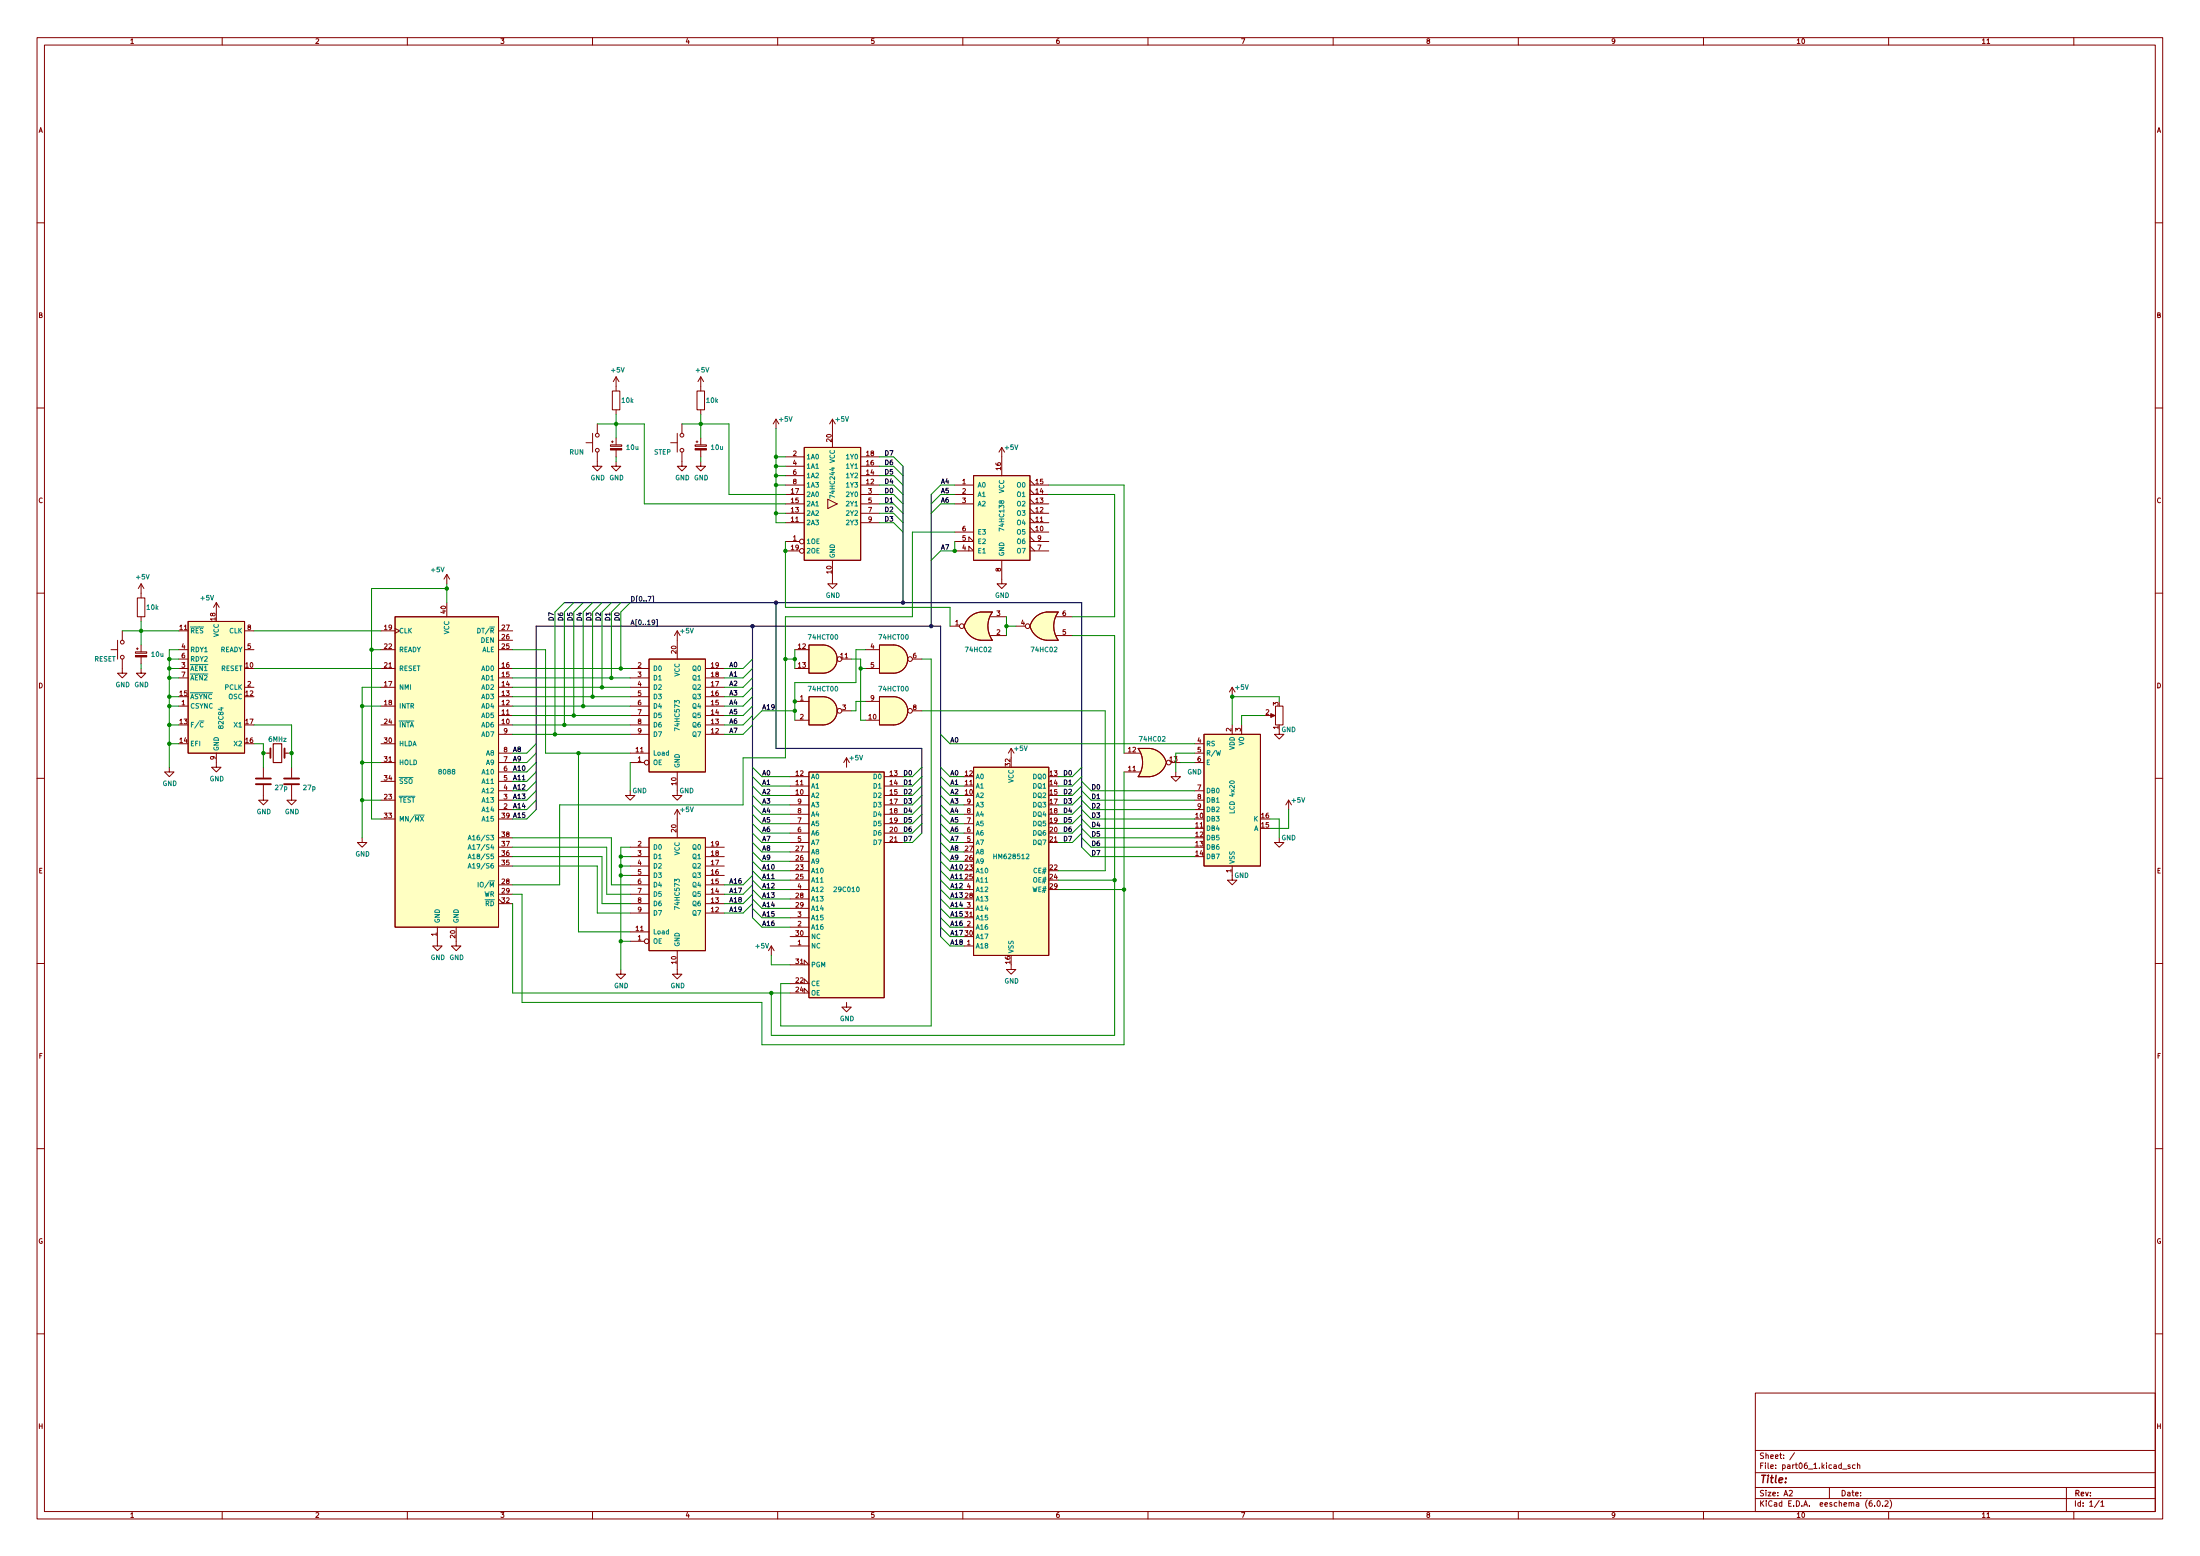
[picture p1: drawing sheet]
<svg xmlns="http://www.w3.org/2000/svg" width="594mm" height="420mm" viewBox="0 0 594 420" stroke-linecap="round" stroke-linejoin="round" font-family="sans-serif">
<g fill="none" stroke="#840000" stroke-width=".27">
<path d="M10 10.2h574v400h-574zM12 12.2h570v396h-570zM60 10.2v2M110 10.2v2M160 10.2v2M210 10.2v2M260 10.2v2M310 10.2v2M360 10.2v2M410 10.2v2M460 10.2v2M510 10.2v2"/>
<path d="M536.6 11.8h.7M560 10.2v2M10 60.2h2M582 60.2h2M10 110.2h2M158.2 119.5h1.8M160 117v5.1M161.3 114.5v2.5M165.1 119.3h.5M165.4 105.6h2v5.1h-2zM165.4 119v.5M166.4 101.8v3.8"/>
<path d="M166.4 110.7v1.2M166.4 118.3v1.8M166.4 101.8l-.8 1.2M166.4 101.8l.7 1.2M181.1 119.5h1.8M182.9 117v5.1M184.1 114.5v2.5M188 119.3h.5M188.2 105.6h2v5.1h-2zM188.2 119v.5M189.2 101.8v3.8M189.2 110.7v1.2"/>
<path d="M189.2 118.3v1.8M189.2 101.8l-.7 1.2M189.2 101.8l.8 1.2M209.5 113.2l-.7 1.3M209.5 113.2v2.5M209.5 113.2l.8 1.3M224.8 113.2v7.6M224.8 113.2l-.8 1.3M224.8 113.2l.8 1.3M582 110.2h2M161.3 122.1v3.8h1.3l-1.3 1.3-1.3-1.3h1.3M164.8 120.1h3.1v.4h-3.1z"/>
<path d="M166.4 124.6v1.3h1.2l-1.2 1.3-1.3-1.3h1.3M166.4 121.5v1.9M184.1 122.1v3.8h1.3l-1.3 1.3-1.2-1.3h1.2M187.7 120.1h3.1v.4h-3.1zM189.2 124.6v1.3h1.3l-1.3 1.3-1.2-1.3h1.2M189.2 121.5v1.9M212.1 131h5.1M212.1 138.6h5.1M212.1 128.4h5.1M212.1 136.1h5.1M212.1 125.9h5.1M212.1 133.5h5.1"/>
<path d="M212.1 123.4h5.1M217.2 120.8h15.2v30.5h-15.2zM223.5 134.8l2.6 1.3-2.6 1.2zM232.4 131h5.1M232.4 138.6h5.1M232.4 128.4h5.1M232.4 136.1h5.1M232.4 125.9h5.1M232.4 133.5h5.1M232.4 123.4h5.1M257.8 131h5.1M257.8 136.1h5.1"/>
<path d="M257.8 133.5h5.1M262.9 128.4h15.2v22.9h-15.2zM270.5 120.8l-.8 1.3M270.5 120.8v7.6M270.5 120.8l.8 1.3M278.1 131h5.1M278.1 138.6h5.1M278.1 136.1h5.1M278.1 133.5h5.1M278.1 139.9l1.3 1.2M278.1 137.3l1.3 1.3M278.1 134.8l1.3 1.3"/>
<path d="M278.1 132.2l1.3 1.3M278.1 129.7l1.3 1.3M38.1 157.6l-.8 1.3M38.1 157.6v3.9M38.1 157.6l.8 1.3M120.6 155.1v2.5M120.6 155.1l-.7 1.3M120.6 155.1l.8 1.3M212.1 146.2h3.8M212.1 141.1h5.1M212.1 148.8h3.8M224.8 151.3v6.3h1.3l-1.3 1.3-1.3-1.3h1.3"/>
<path d="M232.4 141.1h5.1M257.8 148.8h5.1l-1.3-1.3v1.3M257.8 146.2h5.1l-1.3-1.3v1.3M257.8 143.7h5.1M270.5 151.3v6.3h1.3l-1.3 1.3-1.3-1.3h1.3M278.1 146.2h5.1M278.1 141.1h5.1M278.1 148.8h5.1M278.1 143.7h5.1M278.1 142.4l1.3 1.3M278.1 147.5l1.3 1.3M278.1 144.9l1.3 1.3"/>
<path d="M10 160.2h2M30 175.4h1.7M31.7 172.9v5.1M33 178v3.8h1.3l-1.3 1.2-1.3-1.2h1.3M33 170.3v2.6M36.6 176h3v.4h-3zM36.8 175.2h.5M37.1 161.5h2v5h-2zM37.1 174.9v.5M38.1 166.5v1.3M38.1 174.2v1.8M38.1 177.4v1.8"/>
<path d="M48.3 178h2.5M48.3 175.4h2.5M48.3 170.3h2.5M50.8 167.8h15.2v35.6h-15.2zM58.4 162.7l-.7 1.3M58.4 162.7v2.6M58.4 162.7l.8 1.3M66 175.4h2.6M66 170.3h2.6M102.9 175.4h3.8M102.9 170.3h3.8M106.7 166.5h27.9v83.9h-27.9z"/>
<path d="M106.7 169.7l1.2 .6-1.2 .7M120.6 162.7v3.8M134.6 172.9h3.8M134.6 175.4h3.8M134.6 170.3h3.8M175.3 178h15.2v30.4h-15.2zM182.9 170.3v7.7M182.9 170.3l-.8 1.3M182.9 170.3l.7 1.3M214.6 175.4h3.8M218.4 174.2h3.9a3.8 3.8 0 0 1 3.8 3.8 3.8 3.8 0 0 1-3.8 3.8h-3.9zM227.3 178h2.6"/>
<path d="M233.7 175.4h3.8M237.5 174.2h3.8a3.8 3.8 0 0 1 3.8 3.8 3.8 3.8 0 0 1-3.8 3.8h-3.8zM246.4 178h2.5M256.5 169.1h2.6M264.8 165.3a5.2 5.2 0 0 0-4.5 3.8 5.1 5.1 0 0 0 4.5 3.8M264.8 165.3h3.2a6.6 6.6 0 0 0 0 7.6h-3.2M264.8 165.3h3.2a6.7 6.7 0 0 0 0 7.6h-3.2M267.5 171.6h4.3M267.5 166.5h4.3M274.3 169.1h2.6M282.5 165.3a5.2 5.2 0 0 0-4.4 3.8 5.1 5.1 0 0 0 4.4 3.8M282.6 165.3h3.1a6.7 6.7 0 0 0 0 7.6h-3.1h3.1a6.6 6.6 0 0 1 0-7.6z"/>
<path d="M285.2 171.6h4.4M285.2 166.5h4.4M582 160.2h2M38.1 180.5v1.3h1.3l-1.3 1.2-1.3-1.2h1.3M48.3 190.7h2.5M48.3 183h2.5M48.3 180.5h2.5M66 185.6h2.6M102.9 195.7h3.8M102.9 190.7h3.8M102.9 185.6h3.8M102.9 180.5h3.8"/>
<path d="M134.6 198.3h3.8M134.6 195.7h3.8M134.6 193.2h3.8M134.6 190.7h3.8M134.6 188.1h3.8M134.6 185.6h3.8M134.6 183h3.8M134.6 180.5h3.8M170.2 198.3h5.1M170.2 195.7h5.1M170.2 193.2h5.1M170.2 190.7h5.1"/>
<path d="M170.2 188.1h5.1M170.2 185.6h5.1M170.2 183h5.1M170.2 180.5h5.1M190.5 198.3h5.1M190.5 195.7h5.1M190.5 193.2h5.1M190.5 190.7h5.1M190.5 188.1h5.1M190.5 185.6h5.1M190.5 183h5.1M190.5 180.5h5.1"/>
<path d="M214.6 194.5h3.8M214.6 189.4h3.8M214.6 180.5h3.8M218.4 188.1h3.9a3.8 3.8 0 0 1 3.8 3.8 3.8 3.8 0 0 1-3.8 3.8h-3.9zM227.3 191.9h2.6M233.7 194.5h3.8M233.7 189.4h3.8M233.7 180.5h3.8M237.5 188.1h3.8a3.8 3.8 0 0 1 3.8 3.8 3.8 3.8 0 0 1-3.8 3.8h-3.8zM246.4 191.9h2.5M325.1 198.3h15.3v35.5h-15.3zM332.7 185.6l-.7 1.3"/>
<path d="M332.7 185.6v2.5M332.7 195.7v2.6M332.7 185.6l.8 1.3M335.3 195.7v2.6M342.9 193.2h1M344.4 190.7h2.1v5h-2.1zM345.4 197v1.3h1.3l-1.3 1.3-1.2-1.3h1.2M10 210.2h2M45.7 207.2v1.2h1.3l-1.3 1.3-1.3-1.3h1.3M58.4 203.4v3.8h1.3l-1.3 1.2-1.3-1.2h1.3M71.1 212v4.1h1.3l-1.3 1.2-1.3-1.2h1.3M71.1 203.4h1.9"/>
<path d="M71.1 207.2v2.8M76.8 203.4h1.9M78.7 212v4.1h1.3l-1.3 1.2-1.2-1.2h1.2M78.7 207.2v2.8M102.9 205.9h3.8M102.9 216.1h3.8M102.9 200.8h3.8M102.9 211h3.8M134.6 208.4h3.8M134.6 203.4h3.8M134.6 205.9h3.8M134.6 218.6h3.8"/>
<path d="M134.6 216.1h3.8M134.6 211h3.8M134.6 213.5h3.8M170.2 213.5v1.3h1.2l-1.2 1.3-1.3-1.3h1.3M170.2 203.4h5.1M170.2 205.9h3.8M182.9 208.4v6.4h1.2l-1.2 1.3-1.3-1.3h1.3M182.9 218.6v7.6M182.9 218.6l-.8 1.3M182.9 218.6l.7 1.3M213.4 209.7h5M213.4 214.8h5"/>
<path d="M213.4 212.3h5M213.4 217.3h5M213.4 219.9h5M218.4 208.4h20.4v61h-20.4zM228.6 204.6l-.8 1.3M228.6 204.6v2.6M228.6 204.6l.8 1.3M238.8 209.7h5M238.8 214.8h5M238.8 212.3h5M238.8 217.3h5M238.8 219.9h5"/>
<path d="M260.3 212.3h2.6M260.3 217.3h2.6M260.3 219.9h2.6M262.9 207.2h20.3v50.8h-20.3zM273 202.1l-.7 1.3M273 202.1v2.5M273 202.1l.8 1.3M303.5 208.4h4.3M303.5 203.4h4.3M307.3 209.7h3.2M310.5 202.1h-3.2a6.6 6.6 0 0 1 0 7.6M310.5 202.1h-3.2a6.7 6.7 0 0 1 0 7.6h3.2"/>
<path d="M310.5 202.1a5.2 5.2 0 0 1 4.5 3.8 5.1 5.1 0 0 1-4.5 3.8M316.2 205.9h2.6M317.5 208.4v1.3h1.3l-1.3 1.3-1.3-1.3h1.3M322.6 203.4h2.5M322.6 205.9h2.5M322.6 218.6h2.5M322.6 216.1h2.5M322.6 200.8h2.5M322.6 213.5h2.5M348 216.1l-.8 1.2M348 216.1v2.5M348 216.1l.7 1.2"/>
<path d="M582 210.2h2M97.8 226.2v1.3h1.3l-1.3 1.3-1.3-1.3h1.3M102.9 221.1h3.8M134.6 238.9h3.8M134.6 233.8h3.8M134.6 231.3h3.8M134.6 228.8h3.8M134.6 221.1h3.8M134.6 226.2h3.8M170.2 238.9h5.1M170.2 236.4h5.1M170.2 233.8h5.1"/>
<path d="M170.2 231.3h5.1M170.2 228.8h5.1M175.3 226.2h15.2v30.5h-15.2zM190.5 238.9h5.1M190.5 236.4h5.1M190.5 233.8h5.1M190.5 231.3h5.1M190.5 228.8h5.1M213.4 222.4h5M213.4 225h5M213.4 227.5h5M213.4 235.1h5"/>
<path d="M213.4 237.7h5M213.4 232.6h5M213.4 230h5M238.8 222.4h5M238.8 225h5M238.8 227.5h5M260.3 222.4h2.6M260.3 225h2.6M260.3 227.5h2.6M283.2 227.5h2.5M322.6 223.7h2.5M332.7 233.8v3.9h1.3l-1.3 1.2-1.2-1.2h1.2"/>
<path d="M345.4 226.2v1.3h1.3l-1.3 1.3-1.2-1.3h1.2M118.1 250.4v5h1.3l-1.3 1.3-1.3-1.3h1.3M123.2 250.4v5h1.3l-1.3 1.3-1.3-1.3h1.3M134.6 244h3.8M134.6 241.5h3.8M134.6 242.7l1.3 1.3M170.2 254.2h3.8M170.2 251.6h5.1M170.2 246.5h5.1M170.2 244h5.1M170.2 241.5h5.1M182.9 256.7v6.4h1.2l-1.2 1.2-1.3-1.2h1.3"/>
<path d="M190.5 246.5h5.1M190.5 244h5.1M190.5 241.5h5.1M208.3 255.4l-.8 1.3M208.3 255.4v2.6M208.3 255.4l.7 1.3M213.4 255.4h5M213.4 250.4h5M213.4 242.7h5M213.4 245.3h5M213.4 247.8h5M213.4 252.9h5"/>
<path d="M213.4 240.2h5M260.3 255.4h2.6M260.3 250.4h2.6M260.3 245.3h2.6M260.3 247.8h2.6M260.3 240.2h2.6M10 260.2h2M167.6 261.8v1.3h1.3l-1.3 1.2-1.2-1.2h1.2M213.4 265.6h5l-1.2-1.3v1.3M213.4 268.1h5l-1.2-1.2v1.2M213.4 260.5h5l-1.2-1.3v1.3M228.6 270.7v1.2h1.3l-1.3 1.3-1.3-1.3h1.3"/>
<path d="M273 260.5v1.3h1.3l-1.3 1.3-1.2-1.3h1.2M582 260.2h2M10 310.2h2M582 310.2h2M10 360.2h2M474 376.2h108v32h-108zM582 360.2h2M474 397.7h108M474 391.7h108M484.6 392.3l-1.3 1.9M497.6 396.7h1.1M499.6 395.6l-.4-.1-.2 .3 .1 .2 .5 .1v.4h-.6"/>
<path d="M500.9 395.6l-.4-.1-.3 .3 .2 .7h.5M501.6 395.7l.6-.1v.9M501.6 395v1.5M60 408.2v2M110 408.2v2M160 408.2v2M210 408.2v2M260 408.2v2M310 408.2v2M360 408.2v2M410 408.2v2M460 408.2v2"/>
<path d="M474 404.7h108M474 401.7h108M483.2 402.6l.5-.2 .3 .5-.9 1h.9M494 401.7v3M505.4 405.2l-.4 .1-.2 .3-.1 .9 .3 .2 .5-.1-.1-.7-.4-.1-.3 .3M506.2 406.6v.1M507.1 405.3l.1-.1a.8 .8 0 0 1 .5 .8 .8 .8 0 0 1-.5 .7 1 1 0 0 1-.1-1.4zM508.4 406.6v.1M509 405.4l.6-.2 .3 .5-1 1h1M510 408.2v2M510.4 405a1.73 1.73 0 0 1 0 2.3M536.6 409.7h.7"/>
<path d="M558 401.7v6.5M560 408.2v2M566.9 405.2l-1.3 1.9M567.3 405.7l.4-.5v1.5M567.3 406.7h.9"/>
<circle cx="161.3" cy="117.5" r=".51"/>
<circle cx="184.1" cy="117.5" r=".51"/>
<circle cx="161.3" cy="121.6" r=".51"/>
<circle cx="184.1" cy="121.6" r=".51"/>
<circle cx="216.5" cy="148.8" r=".63"/>
<circle cx="216.5" cy="146.2" r=".63"/>
<circle cx="33" cy="177.5" r=".51"/>
<circle cx="33" cy="173.4" r=".51"/>
<circle cx="226.7" cy="178" r=".63"/>
<circle cx="245.7" cy="178" r=".63"/>
<circle cx="259.7" cy="169.1" r=".63"/>
<circle cx="277.5" cy="169.1" r=".63"/>
<circle cx="226.7" cy="191.9" r=".63"/>
<circle cx="245.7" cy="191.9" r=".63"/>
<circle cx="174.6" cy="205.9" r=".63"/>
<circle cx="315.6" cy="205.9" r=".63"/>
<circle cx="174.6" cy="254.2" r=".63"/>
</g>
<g fill="#ffffc2" stroke="#ffffc2" stroke-width=".27">
<path d="M175.3 226.2h15.2v30.5h-15.2z"/>
<path d="M279.4 166.9a5.2 5.2 0 0 1 3.1-1.6l.6 5.1-5-1.3 .5-1.1z"/>
<path d="M282.6 165.3h3.1z"/>
<path d="M282.6 172.9h3.1z"/>
<path d="M282.6 165.3h3.1a6.7 6.7 0 0 0 0 7.6h-3.1z"/>
<path d="M278.1 169.1l5-1.3-.6 5.1a5.1 5.1 0 0 1-4.4-3.8z"/>
<path d="M217.2 120.8h15.2v30.5h-15.2z"/>
<path d="M310.5 202.1a5.2 5.2 0 0 1 4.5 3.8l-5.1 1.4z"/>
<path d="M307.3 202.1h3.2z"/>
<path d="M307.3 209.7h3.2z"/>
<path d="M307.3 202.1h3.2v7.6h-3.2a6.6 6.6 0 0 0 0-7.6z"/>
<path d="M310 204.6l5 1.3a5.1 5.1 0 0 1-4.5 3.8z"/>
<path d="M241.3 188.1a3.8 3.8 0 0 1 3.8 3.8 3.8 3.8 0 0 1-3.8 3.8z"/>
<path d="M237.5 188.1h3.8v7.6h-3.8z"/>
<path d="M175.3 178h15.2v30.4h-15.2z"/>
<path d="M222.3 188.1a3.8 3.8 0 0 1 3.8 3.8 3.8 3.8 0 0 1-3.8 3.8z"/>
<path d="M218.4 188.1h3.8v7.6h-3.8z"/>
<path d="M222.3 174.2a3.8 3.8 0 0 1 3.8 3.8 3.8 3.8 0 0 1-3.8 3.8z"/>
<path d="M218.4 174.2h3.8v7.6h-3.8z"/>
<path d="M241.3 174.2a3.8 3.8 0 0 1 3.8 3.8 3.8 3.8 0 0 1-3.8 3.8z"/>
<path d="M237.5 174.2h3.8v7.6h-3.8z"/>
<path d="M218.4 208.4h20.4v61h-20.4z"/>
<path d="M50.8 167.8h15.2v35.6h-15.2z"/>
<path d="M262.9 128.4h15.2v22.9h-15.2z"/>
<path d="M262.9 207.2h20.3v50.8h-20.3z"/>
<path d="M261.6 166.9a5.2 5.2 0 0 1 3.2-1.6l.6 5.1-5.1-1.3 .5-1.1z"/>
<path d="M264.8 165.3h3.2z"/>
<path d="M264.8 172.9h3.2z"/>
<path d="M264.8 165.3h3.2a6.7 6.7 0 0 0 0 7.6h-3.2z"/>
<path d="M260.3 169.1l5-1.3-.5 5.1a5.1 5.1 0 0 1-4.5-3.8z"/>
<path d="M106.7 166.5h27.9v83.9h-27.9z"/>
<path d="M325.1 198.3h15.3v35.5h-15.3z"/>
</g>
<g fill="#840000" stroke="#840000" stroke-width=".27">
<path d="M164.8 121.1h3.1v.4h-3.1z"/>
<path d="M187.7 121.1h3.1v.4h-3.1z"/>
<path d="M36.6 177h3v.4h-3z"/>
<path d="M343.2 192.7l1.1 .5-1.1 .5z"/>
</g>
<path d="M69.1 211.8h4.1M69.1 210.2h4.1M73 202.1v2.5M76.7 211.8h4.1M76.7 210.2h4.1M76.8 202.1v2.5" fill="none" stroke="#840000" stroke-width=".51"/>
<path d="M73.8 200.8h2.3v5.1h-2.3z" fill="none" stroke="#840000" stroke-width=".3"/>
<path d="M126.4 234.4l.4-1.2 .4 1.2M126.4 231.9l.4-1.3 .4 1.3M126.4 229.3l.4-1.2 .4 1.2M126.4 226.8l.4-1.3 .4 1.3M126.5 234.1h.6M126.5 231.5h.6M126.5 229h.6M126.5 226.4h.6" fill="none" stroke="#008484" stroke-width=".27"/>
<path d="M176.2 160.9h.3v1.8h-.3M176.8 167.9l-.3 .3-.3-.1-.1-.6 .4-.1 .3 .2-.1 .8-.5 .3M177.2 167.3h.3v1.8h-.3" fill="none" stroke="#000084" stroke-width=".27"/>
<path d="M243.8 125.9v36.8M251.5 133.5v35.6M152.4 162.7h139.7v66.1M203.2 169.1v78.7M209.5 162.7v39.4h39.4v22.9M144.8 218.6v-49.5h109.2v83.8" fill="none" stroke="#000084" stroke-width=".3"/>
<g fill="none" stroke="#008400" stroke-width=".27">
<path d="M161.3 114.5h12.7v21.6h38.1M166.4 111.9v6.4M184.1 114.5h12.7v19h15.3M189.2 111.9v6.4M209.5 115.7v25.4h2.6M166.4 123.4v1.2M189.2 123.4v1.2M209.5 131h2.6M209.5 128.4h2.6M209.5 125.9h2.6M209.5 123.4h2.6M209.5 138.6h2.6"/>
<path d="M237.5 136.1h3.8l2.5 2.5M237.5 131h3.8l2.5 2.5M237.5 133.5h3.8l2.5 2.6M237.5 128.4h3.8l2.5 2.6M237.5 125.9h3.8l2.5 2.5M237.5 123.4h3.8l2.5 2.5M237.5 138.6h3.8l2.5 2.5M257.8 136.1h-3.8l-2.5 2.5M257.8 131h-3.8l-2.5 2.5M257.8 133.5h-3.8l-2.5 2.6M283.2 133.5h17.8v33h-11.4M283.2 131h20.3v72.4"/>
<path d="M120.6 158.9h-20.3v62.2h2.6M120.6 157.6v5.1M212.1 146.2v17.8h44.4v5.1M237.5 141.1h3.8l2.5 2.6M257.8 143.7h-11.4v22.8h-34.3v38.1h-11.4v12.7h-49.6v21.6h-12.7M257.8 146.2v2.6h-3.8l-2.5 2.5M33 170.3h15.3M38.1 167.8v6.4M38.1 179.2v1.3M45.7 178h2.6M48.3 175.4h-2.6v31.8M68.6 170.3h34.3"/>
<path d="M100.3 175.4h2.6M138.4 175.4h8.9v28h22.9M152.4 162.7l-2.5 2.6v33M154.9 162.7l-2.5 2.6v30.4M157.5 162.7l-2.6 2.6v27.9M160 162.7l-2.5 2.6v25.4M162.6 162.7l-2.6 2.6v22.8M165.1 162.7l-2.5 2.6v20.3M167.6 162.7l-2.5 2.6v17.7M170.2 162.7l-2.6 2.6v15.2M203.2 178l-2.5 2.5h-5.1M212.1 178h2.5"/>
<path d="M214.6 175.4v5.1M229.9 178h2.5v16.5h1.3M233.7 175.4h-2.6v8.9h-16.5v10.2M248.9 178h2.6v99h-40.7v-11.4h2.6M271.8 169.1h2.5M271.8 166.5v5.1M289.6 171.6h11.4v108h-92.7v-11.5M45.7 180.5h2.6M45.7 190.7h2.6M45.7 188.1h2.6M45.7 195.7h2.6M45.7 183h2.6"/>
<path d="M68.6 180.5h34.3M68.6 195.7h10.1v11.5M97.8 190.7h5.1M102.9 185.6h-5.1v40.6M138.4 180.5h31.8M138.4 190.7h31.8M138.4 188.1h31.8M138.4 193.2h31.8M138.4 198.3h31.8M138.4 195.7h31.8M138.4 183h31.8M138.4 185.6h31.8"/>
<path d="M203.2 188.1l-2.5 2.6h-5.1M203.2 185.6l-2.5 2.5h-5.1M203.2 190.7l-2.5 2.5h-5.1M203.2 195.7l-2.5 2.6h-5.1M203.2 193.2l-2.5 2.5h-5.1M203.2 180.5l-2.5 2.5h-5.1M203.2 183l-2.5 2.6h-5.1M214.6 191.9h-8.9l-2.5 2.6M232.4 180.5h1.3M233.7 189.4h-2.6v2.5h-1.2M248.9 191.9h49.5v43.2h-12.7M254 198.3l2.5 2.5h66.1"/>
<path d="M341.6 193.2h-6.3v2.5M345.4 189.4v-1.3h-12.7v7.6M45.7 200.8h2.6M68.6 200.8h2.5v6.4M97.8 205.9h5.1M97.8 216.1h5.1M144.8 203.4l-2.6 2.5h-3.8M144.8 211l-2.6 2.5h-3.8M144.8 218.6l-2.6 2.5h-3.8M144.8 216.1l-2.6 2.5h-3.8M144.8 213.5l-2.6 2.6h-3.8M144.8 208.4l-2.6 2.6h-3.8"/>
<path d="M144.8 205.9l-2.6 2.5h-3.8M144.8 200.8l-2.6 2.6h-3.8M156.2 203.4v48.2h14M170.2 205.9v7.6M203.2 209.7l2.5 2.6h7.7M203.2 212.3l2.5 2.5h7.7M203.2 217.3l2.5 2.6h7.7M203.2 214.8l2.5 2.5h7.7M203.2 219.9l2.5 2.5h7.7M203.2 207.2l2.5 2.5h7.7M248.9 209.7l-2.5 2.6h-2.6M248.9 217.3l-2.5 2.6"/>
<path d="M248.9 219.9l-2.5 2.5M248.9 207.2l-2.5 2.5M248.9 212.3l-2.5 2.5M248.9 214.8l-2.5 2.5M254 209.7l2.5 2.6h3.8M254 212.3l2.5 2.5h3.8M254 217.3l2.5 2.6h3.8M254 214.8l2.5 2.5h3.8M254 219.9l2.5 2.5h3.8M254 207.2l2.5 2.5h3.8M292.1 209.7l-2.5 2.6h-3.9M292.1 212.3l-2.5 2.5h-3.9"/>
<path d="M292.1 217.3l-2.5 2.6h-3.9M292.1 214.8l-2.5 2.5h-3.9M292.1 219.9l-2.5 2.5h-3.9M292.1 207.2l-2.5 2.5h-3.9M292.1 211l2.5 2.5h28M292.1 218.6l2.5 2.5h28M292.1 216.1l2.5 2.5h28M292.1 213.5l2.5 2.6h28M303.5 208.4v73.7h-97.8v-11.4h-64.7v-29.2h-2.6M318.8 205.9h3.8M322.6 203.4h-5.1v5M348 218.6v5.1h-5.1"/>
<path d="M138.4 231.3h24.2v12.7h7.6M138.4 228.8h25.4v12.7h6.4M138.4 226.2h26.7v12.7h5.1M138.4 233.8h22.9v12.7h8.9M167.6 231.3h2.6M167.6 233.8h2.6M167.6 236.4h2.6M170.2 228.8h-2.6v33M203.2 230l2.5 2.6h7.7M203.2 232.6l2.5 2.5h7.7M203.2 225l2.5 2.5h7.7M203.2 235.1l2.5 2.6h7.7"/>
<path d="M203.2 222.4l2.5 2.6h7.7M203.2 237.7l2.5 2.5h7.7M203.2 238.9l-2.5 2.6h-5.1M203.2 236.4l-2.5 2.5h-5.1M203.2 227.5l2.5 2.5h7.7M248.9 222.4l-2.5 2.6M248.9 225l-2.5 2.5M254 230l2.5 2.6h3.8M254 232.6l2.5 2.5h3.8M254 225l2.5 2.5h3.8M254 235.1l2.5 2.6h3.8M254 222.4l2.5 2.6h3.8"/>
<path d="M254 237.7l2.5 2.5h3.8M254 227.5l2.5 2.5h3.8M285.7 237.7h15.3M292.1 225l-2.5 2.5h-3.9M292.1 222.4l-2.5 2.6h-3.9M292.1 228.8l2.5 2.5h28M292.1 226.2l2.5 2.6h28M292.1 223.7l2.5 2.5h28M292.1 221.1l2.5 2.6h28M342.9 221.1h2.5v5.1M138.4 244v24.1h75M167.6 254.2h2.6"/>
<path d="M203.2 245.3l2.5 2.5h7.7M203.2 247.8l2.5 2.6h7.7M203.2 244l-2.5 2.5h-5.1M203.2 241.5l-2.5 2.5h-5.1M203.2 242.7l2.5 2.6h7.7M203.2 240.2l2.5 2.5h7.7M208.3 258v2.5h5.1M254 250.4l2.5 2.5h3.8M254 245.3l2.5 2.5h3.8M254 252.9l2.5 2.5h3.8M254 247.8l2.5 2.6h3.8M254 242.7l2.5 2.6h3.8"/>
<path d="M254 240.2l2.5 2.5h3.8M285.7 240.2h17.8"/>
</g>
<g fill="#008400" stroke="#008400" stroke-width=".27">
<circle cx="214.6" cy="178" r=".46"/>
<circle cx="212.1" cy="178" r=".46"/>
<circle cx="214.6" cy="189.4" r=".46"/>
<circle cx="214.6" cy="191.9" r=".46"/>
<circle cx="167.6" cy="254.2" r=".46"/>
<circle cx="209.5" cy="138.6" r=".46"/>
<circle cx="209.5" cy="131" r=".46"/>
<circle cx="209.5" cy="128.4" r=".46"/>
<circle cx="209.5" cy="125.9" r=".46"/>
<circle cx="209.5" cy="123.4" r=".46"/>
<circle cx="189.2" cy="114.5" r=".46"/>
<circle cx="166.4" cy="114.5" r=".46"/>
<circle cx="167.6" cy="236.4" r=".46"/>
<circle cx="167.6" cy="233.8" r=".46"/>
<circle cx="167.6" cy="231.3" r=".46"/>
<circle cx="208.3" cy="268.1" r=".46"/>
<circle cx="212.1" cy="148.8" r=".46"/>
<circle cx="232.4" cy="180.5" r=".46"/>
<circle cx="271.8" cy="169.1" r=".46"/>
<circle cx="303.5" cy="240.2" r=".46"/>
<circle cx="301" cy="237.7" r=".46"/>
<circle cx="257.8" cy="148.8" r=".46"/>
<circle cx="332.7" cy="188.1" r=".46"/>
<circle cx="100.3" cy="175.4" r=".46"/>
<circle cx="120.6" cy="158.9" r=".46"/>
<circle cx="71.1" cy="203.4" r=".46"/>
<circle cx="78.7" cy="203.4" r=".46"/>
<circle cx="97.8" cy="216.1" r=".46"/>
<circle cx="97.8" cy="190.7" r=".46"/>
<circle cx="97.8" cy="205.9" r=".46"/>
<circle cx="154.9" cy="193.2" r=".46"/>
<circle cx="157.5" cy="190.7" r=".46"/>
<circle cx="152.4" cy="195.7" r=".46"/>
<circle cx="45.7" cy="190.7" r=".46"/>
<circle cx="45.7" cy="195.7" r=".46"/>
<circle cx="45.7" cy="180.5" r=".46"/>
<circle cx="45.7" cy="178" r=".46"/>
<circle cx="45.7" cy="183" r=".46"/>
<circle cx="38.1" cy="170.3" r=".46"/>
<circle cx="45.7" cy="188.1" r=".46"/>
<circle cx="45.7" cy="200.8" r=".46"/>
<circle cx="160" cy="188.1" r=".46"/>
<circle cx="165.1" cy="183" r=".46"/>
<circle cx="162.6" cy="185.6" r=".46"/>
<circle cx="167.6" cy="180.5" r=".46"/>
<circle cx="149.9" cy="198.3" r=".46"/>
<circle cx="156.2" cy="203.4" r=".46"/>
</g>
<g fill="#000084" stroke="#000084" stroke-width=".27">
<circle cx="203.2" cy="169.1" r=".46"/>
<circle cx="209.5" cy="162.7" r=".46"/>
<circle cx="243.8" cy="162.7" r=".46"/>
<circle cx="251.5" cy="169.1" r=".46"/>
</g>
<text font-size="2.8" fill="#840000" x="475" y="400.5">Title:</text>
<g font-size="2.1" fill="#840000">
<text x="475" y="393.9">Sheet: /</text>
<text x="475" y="396.6">File: part06_1.kicad_sch</text>
<text x="475" y="406.8">KiCad E.D.A. eeschema (6.0.2)</text>
<text x="475" y="404">Size: A2</text>
<text x="497" y="404">Date:</text>
<text x="560" y="404">Rev:</text>
<text x="560" y="406.8">Id: 1/1</text>
</g>
<g font-size="1.8" fill="#840000">
<text x="35" y="11.8">1</text>
<text x="85" y="11.8">2</text>
<text x="135" y="11.8">3</text>
<text x="185" y="11.8">4</text>
<text x="235" y="11.8">5</text>
<text x="285" y="11.8">6</text>
<text x="335" y="11.8">7</text>
<text x="385" y="11.8">8</text>
<text x="435" y="11.8">9</text>
<text x="485" y="11.8">10</text>
<text x="535" y="11.8">11</text>
<text x="10.3" y="35.8">A</text>
<text x="582.4" y="35.8">A</text>
<text x="10.3" y="85.8">B</text>
<text x="582.4" y="85.8">B</text>
<text x="224.5" y="119.3" transform="rotate(-90 224.5 119.3)">20</text>
<text x="214.1" y="123.1">2</text>
<text x="214.1" y="125.6">4</text>
<text x="234" y="125.6">16</text>
<text x="234" y="123.1">18</text>
<text x="214.1" y="128.2">6</text>
<text x="214.1" y="130.7">8</text>
<text x="234" y="130.7">12</text>
<text x="234" y="128.2">14</text>
<text x="259.9" y="130.7">1</text>
<text x="270.3" y="126.9" transform="rotate(-90 270.3 126.9)">16</text>
<text x="279.7" y="130.7">15</text>
<text x="10.3" y="135.8">C</text>
<text x="213.6" y="135.8">15</text>
<text x="213.6" y="133.3">17</text>
<text x="234.5" y="133.3">3</text>
<text x="234.5" y="135.8">5</text>
<text x="259.9" y="133.3">2</text>
<text x="259.9" y="135.8">3</text>
<text x="279.7" y="135.8">13</text>
<text x="279.7" y="133.3">14</text>
<text x="582.4" y="135.8">C</text>
<text x="213.6" y="140.9">11</text>
<text x="213.6" y="138.3">13</text>
<text x="234.5" y="138.3">7</text>
<text x="234.5" y="140.9">9</text>
<text x="259.9" y="143.4">6</text>
<text x="279.7" y="143.4">10</text>
<text x="279.7" y="140.9">11</text>
<text x="279.7" y="138.3">12</text>
<text x="213.6" y="148.5">19</text>
<text x="214.1" y="146">1</text>
<text x="259.9" y="148.5">4</text>
<text x="259.9" y="146">5</text>
<text x="280.2" y="148.5">7</text>
<text x="280.2" y="146">9</text>
<text x="224.5" y="154.8" transform="rotate(-90 224.5 154.8)">10</text>
<text x="270.3" y="154.3" transform="rotate(-90 270.3 154.3)">8</text>
<text x="58.2" y="167.5" transform="rotate(-90 58.2 167.5)">18</text>
<text x="120.4" y="165.6" transform="rotate(-90 120.4 165.6)">40</text>
<text x="269.1" y="166.3">3</text>
<text x="286.9" y="166.3">6</text>
<text x="48.5" y="170.1">11</text>
<text x="66.8" y="170.1">8</text>
<text x="103.8" y="170.1">19</text>
<text x="135.5" y="172.6">26</text>
<text x="135.5" y="170.1">27</text>
<text x="258" y="168.8">1</text>
<text x="269.1" y="171.4">2</text>
<text x="275.7" y="168.8">4</text>
<text x="286.9" y="171.4">5</text>
<text x="49" y="175.2">4</text>
<text x="49" y="177.7">6</text>
<text x="66.8" y="175.2">5</text>
<text x="103.8" y="175.2">22</text>
<text x="135.5" y="175.2">25</text>
<text x="182.6" y="176.4" transform="rotate(-90 182.6 176.4)">20</text>
<text x="215.6" y="175.2">12</text>
<text x="227" y="177.7">11</text>
<text x="235.1" y="175.2">4</text>
<text x="246.5" y="177.7">6</text>
<text x="10.3" y="185.8">D</text>
<text x="49" y="180.3">3</text>
<text x="49" y="182.8">7</text>
<text x="66.3" y="180.3">10</text>
<text x="66.8" y="185.3">2</text>
<text x="103.8" y="185.3">17</text>
<text x="103.8" y="180.3">21</text>
<text x="135.5" y="185.3">14</text>
<text x="135.5" y="182.8">15</text>
<text x="135.5" y="180.3">16</text>
<text x="172.2" y="180.3">2</text>
<text x="172.2" y="182.8">3</text>
<text x="172.2" y="185.3">4</text>
<text x="192.1" y="185.3">17</text>
<text x="192.1" y="182.8">18</text>
<text x="192.1" y="180.3">19</text>
<text x="215.6" y="180.3">13</text>
<text x="235.1" y="180.3">5</text>
<text x="582.4" y="185.8">D</text>
<text x="48.5" y="187.9">15</text>
<text x="49" y="190.4">1</text>
<text x="66.3" y="187.9">12</text>
<text x="103.8" y="190.4">18</text>
<text x="135.5" y="190.4">12</text>
<text x="135.5" y="187.9">13</text>
<text x="172.2" y="187.9">5</text>
<text x="172.2" y="190.4">6</text>
<text x="192.1" y="190.4">15</text>
<text x="192.1" y="187.9">16</text>
<text x="216" y="189.1">1</text>
<text x="227.5" y="191.7">3</text>
<text x="235.1" y="189.1">9</text>
<text x="246.5" y="191.7">8</text>
<text x="345.2" y="190.5" transform="rotate(-90 345.2 190.5)">3</text>
<text x="48.5" y="195.5">13</text>
<text x="66.3" y="195.5">17</text>
<text x="103.8" y="195.5">24</text>
<text x="135.5" y="195.5">10</text>
<text x="135.5" y="193">11</text>
<text x="172.2" y="193">7</text>
<text x="172.2" y="195.5">8</text>
<text x="192.1" y="195.5">13</text>
<text x="192.1" y="193">14</text>
<text x="216" y="194.2">2</text>
<text x="234.6" y="194.2">10</text>
<text x="332.5" y="197.5" transform="rotate(-90 332.5 197.5)">2</text>
<text x="335" y="197.5" transform="rotate(-90 335 197.5)">3</text>
<text x="341.8" y="193">2</text>
<text x="345.2" y="196.9" transform="rotate(-90 345.2 196.9)">1</text>
<text x="48.5" y="200.6">14</text>
<text x="66.3" y="200.6">16</text>
<text x="103.8" y="200.6">30</text>
<text x="136" y="203.1">8</text>
<text x="136" y="198">9</text>
<text x="171.7" y="203.1">11</text>
<text x="172.2" y="198">9</text>
<text x="192.1" y="198">12</text>
<text x="304.7" y="203.1">12</text>
<text x="323.4" y="200.6">4</text>
<text x="323.4" y="203.1">5</text>
<text x="58.2" y="205.1" transform="rotate(-90 58.2 205.1)">9</text>
<text x="103.8" y="205.7">31</text>
<text x="136" y="208.2">6</text>
<text x="136" y="205.7">7</text>
<text x="172.2" y="205.7">1</text>
<text x="214.9" y="209.5">12</text>
<text x="240.3" y="209.5">13</text>
<text x="260.6" y="209.5">12</text>
<text x="272.8" y="206.9" transform="rotate(-90 272.8 206.9)">32</text>
<text x="283.5" y="209.5">13</text>
<text x="304.7" y="208.2">11</text>
<text x="315.9" y="205.7">13</text>
<text x="323.4" y="205.7">6</text>
<text x="103.8" y="215.8">23</text>
<text x="103.8" y="210.7">34</text>
<text x="136" y="215.8">3</text>
<text x="136" y="213.3">4</text>
<text x="136" y="210.7">5</text>
<text x="182.6" y="212" transform="rotate(-90 182.6 212)">10</text>
<text x="214.9" y="214.5">10</text>
<text x="214.9" y="212">11</text>
<text x="240.3" y="212">14</text>
<text x="240.3" y="214.5">15</text>
<text x="260.6" y="214.5">10</text>
<text x="260.6" y="212">11</text>
<text x="283.5" y="212">14</text>
<text x="283.5" y="214.5">15</text>
<text x="323.4" y="213.3">7</text>
<text x="323.4" y="215.8">8</text>
<text x="103.8" y="220.9">33</text>
<text x="136" y="218.4">2</text>
<text x="215.4" y="219.6">8</text>
<text x="215.4" y="217.1">9</text>
<text x="240.3" y="217.1">17</text>
<text x="240.3" y="219.6">18</text>
<text x="261.1" y="219.6">8</text>
<text x="261.1" y="217.1">9</text>
<text x="283.5" y="217.1">17</text>
<text x="283.5" y="219.6">18</text>
<text x="322.9" y="220.9">10</text>
<text x="323.4" y="218.4">9</text>
<text x="340.6" y="220.9">16</text>
<text x="135.5" y="226">38</text>
<text x="182.6" y="224.7" transform="rotate(-90 182.6 224.7)">20</text>
<text x="215.4" y="227.2">5</text>
<text x="215.4" y="224.7">6</text>
<text x="215.4" y="222.2">7</text>
<text x="240.3" y="222.2">19</text>
<text x="240.3" y="224.7">20</text>
<text x="240.3" y="227.2">21</text>
<text x="261.1" y="227.2">5</text>
<text x="261.1" y="224.7">6</text>
<text x="261.1" y="222.2">7</text>
<text x="283.5" y="222.2">19</text>
<text x="283.5" y="224.7">20</text>
<text x="283.5" y="227.2">21</text>
<text x="322.9" y="223.4">11</text>
<text x="322.9" y="226">12</text>
<text x="340.6" y="223.4">15</text>
<text x="135.5" y="233.6">35</text>
<text x="135.5" y="231.1">36</text>
<text x="135.5" y="228.5">37</text>
<text x="172.2" y="228.5">2</text>
<text x="172.2" y="231.1">3</text>
<text x="172.2" y="233.6">4</text>
<text x="192.1" y="233.6">17</text>
<text x="192.1" y="231.1">18</text>
<text x="192.1" y="228.5">19</text>
<text x="214.9" y="232.3">26</text>
<text x="214.9" y="229.8">27</text>
<text x="260.6" y="232.3">26</text>
<text x="260.6" y="229.8">27</text>
<text x="322.9" y="228.5">13</text>
<text x="322.9" y="231.1">14</text>
<text x="10.4" y="235.8">E</text>
<text x="135.5" y="238.7">28</text>
<text x="172.2" y="236.1">5</text>
<text x="172.2" y="238.7">6</text>
<text x="192.1" y="238.7">15</text>
<text x="192.1" y="236.1">16</text>
<text x="214.9" y="234.9">23</text>
<text x="214.9" y="237.4">25</text>
<text x="215.4" y="239.9">4</text>
<text x="260.6" y="234.9">23</text>
<text x="260.6" y="237.4">25</text>
<text x="261.1" y="239.9">4</text>
<text x="283.5" y="234.9">22</text>
<text x="283.5" y="237.4">24</text>
<text x="283.5" y="239.9">29</text>
<text x="332.5" y="235.6" transform="rotate(-90 332.5 235.6)">1</text>
<text x="582.4" y="235.8">E</text>
<text x="135.5" y="241.2">29</text>
<text x="135.5" y="243.8">32</text>
<text x="172.2" y="241.2">7</text>
<text x="172.2" y="243.8">8</text>
<text x="192.1" y="243.8">13</text>
<text x="192.1" y="241.2">14</text>
<text x="214.9" y="242.5">28</text>
<text x="214.9" y="245">29</text>
<text x="260.6" y="242.5">28</text>
<text x="261.1" y="245">3</text>
<text x="171.7" y="251.4">11</text>
<text x="172.2" y="246.3">9</text>
<text x="192.1" y="246.3">12</text>
<text x="215.4" y="250.1">2</text>
<text x="215.4" y="247.6">3</text>
<text x="260.6" y="247.6">31</text>
<text x="261.1" y="250.1">2</text>
<text x="117.9" y="252.8" transform="rotate(-90 117.9 252.8)">1</text>
<text x="122.9" y="253.2" transform="rotate(-90 122.9 253.2)">20</text>
<text x="172.2" y="253.9">1</text>
<text x="214.9" y="252.6">30</text>
<text x="215.4" y="255.2">1</text>
<text x="260.6" y="252.6">30</text>
<text x="261.1" y="255.2">1</text>
<text x="182.6" y="260.2" transform="rotate(-90 182.6 260.2)">10</text>
<text x="214.9" y="260.3">31</text>
<text x="272.8" y="260.2" transform="rotate(-90 272.8 260.2)">16</text>
<text x="214.9" y="265.3">22</text>
<text x="214.9" y="267.9">24</text>
<text x="10.4" y="285.8">F</text>
<text x="582.5" y="285.8">F</text>
<text x="10.3" y="335.8">G</text>
<text x="582.3" y="335.8">G</text>
<text x="10.3" y="385.8">H</text>
<text x="582.4" y="385.8">H</text>
<text x="35" y="409.8">1</text>
<text x="85" y="409.8">2</text>
<text x="135" y="409.8">3</text>
<text x="185" y="409.8">4</text>
<text x="235" y="409.8">5</text>
<text x="285" y="409.8">6</text>
<text x="335" y="409.8">7</text>
<text x="385" y="409.8">8</text>
<text x="435" y="409.8">9</text>
<text x="485" y="409.8">10</text>
<text x="535" y="409.8">11</text>
</g>
<g font-size="1.8" fill="#008484">
<text x="165.2" y="100.6">+5V</text>
<text x="188" y="100.6">+5V</text>
<text x="168" y="108.8">10k</text>
<text x="190.8" y="108.8">10k</text>
<text x="210.5" y="113.8">+5V</text>
<text x="225.7" y="113.8">+5V</text>
<text x="153.8" y="122.7">RUN</text>
<text x="169.2" y="121.5">10u</text>
<text x="176.6" y="122.7">STEP</text>
<text x="192.1" y="121.5">10u</text>
<text x="217.7" y="124">1A0</text>
<text x="225.4" y="125.1" transform="rotate(-90 225.4 125.1)">VCC</text>
<text x="228.8" y="124">1Y0</text>
<text x="271.5" y="121.5">+5V</text>
<text x="159.5" y="129.7">GND GND</text>
<text x="182.3" y="129.7">GND GND</text>
<text x="217.7" y="126.5">1A1</text>
<text x="217.7" y="129.1">1A2</text>
<text x="217.7" y="131.6">1A3</text>
<text x="228.8" y="131.6">1Y3</text>
<text x="228.8" y="129.1">1Y2</text>
<text x="228.8" y="126.5">1Y1</text>
<text x="263.9" y="131.6">A0</text>
<text x="274.8" y="131.6">O0</text>
<text x="217.7" y="136.7">2A1</text>
<text x="217.7" y="134.2">2A0</text>
<text x="225.4" y="134.1" transform="rotate(-90 225.4 134.1)">74HC244</text>
<text x="228.8" y="134.2">2Y0</text>
<text x="228.8" y="136.7">2Y1</text>
<text x="263.9" y="134.2">A1</text>
<text x="263.9" y="136.7">A2</text>
<text x="271.1" y="133.2" transform="rotate(-90 271.1 133.2)">VCC</text>
<text x="274.8" y="136.7">O2</text>
<text x="274.8" y="134.2">O1</text>
<text x="217.7" y="141.8">2A3</text>
<text x="217.7" y="139.2">2A2</text>
<text x="228.8" y="139.2">2Y2</text>
<text x="228.8" y="141.8">2Y3</text>
<text x="271.1" y="143" transform="rotate(-90 271.1 143)">74HC138</text>
<text x="274.8" y="141.8">O4</text>
<text x="274.8" y="139.2">O3</text>
<text x="217.7" y="146.9">1OE</text>
<text x="217.7" y="149.4">2OE</text>
<text x="263.9" y="149.4">E1</text>
<text x="263.9" y="146.9">E2</text>
<text x="263.9" y="144.3">E3</text>
<text x="274.8" y="144.3">O5</text>
<text x="274.8" y="149.4">O7</text>
<text x="274.8" y="146.9">O6</text>
<text x="116.5" y="154.5">+5V</text>
<text x="225.4" y="150.8" transform="rotate(-90 225.4 150.8)">GND</text>
<text x="271.1" y="150.3" transform="rotate(-90 271.1 150.3)">GND</text>
<text x="36.9" y="156.4">+5V</text>
<text x="223" y="161.4">GND</text>
<text x="268.7" y="161.4">GND</text>
<text x="39.7" y="164.6">10k</text>
<text x="54.3" y="162.1">+5V</text>
<text x="51.3" y="171">~{RES}</text>
<text x="59.1" y="172.1" transform="rotate(-90 59.1 172.1)">VCC</text>
<text x="61.9" y="171">CLK</text>
<text x="107.7" y="171">CLK</text>
<text x="121.3" y="171.3" transform="rotate(-90 121.3 171.3)">VCC</text>
<text x="128.1" y="171">DT/~{R}</text>
<text x="129.9" y="173.5">DEN</text>
<text x="183.8" y="171">+5V</text>
<text x="218.5" y="172.7">74HCT00</text>
<text x="237.5" y="172.7">74HCT00</text>
<text x="25.4" y="178.6">RESET</text>
<text x="41" y="177.3">10u</text>
<text x="51.3" y="176.1">RDY1</text>
<text x="51.3" y="178.6">RDY2</text>
<text x="59.3" y="176.1">READY</text>
<text x="107.7" y="176.1">READY</text>
<text x="130.1" y="176.1">ALE</text>
<text x="260.9" y="176.1">74HC02</text>
<text x="278.7" y="176.1">74HC02</text>
<text x="31.2" y="185.5">GND GND</text>
<text x="51.3" y="181.1">~{AEN1}</text>
<text x="51.3" y="183.7">~{AEN2}</text>
<text x="59.6" y="181.1">RESET</text>
<text x="107.7" y="181.1">RESET</text>
<text x="130.1" y="183.7">AD1</text>
<text x="130.1" y="181.1">AD0</text>
<text x="176.3" y="181.1">D0</text>
<text x="176.3" y="183.7">D1</text>
<text x="183.5" y="182.7" transform="rotate(-90 183.5 182.7)">VCC</text>
<text x="187.1" y="183.7">Q1</text>
<text x="187.1" y="181.1">Q0</text>
<text x="51.3" y="191.3">CSYNC</text>
<text x="51.3" y="188.8">~{ASYNC}</text>
<text x="60.7" y="186.2">PCLK</text>
<text x="61.7" y="188.8">OSC</text>
<text x="107.7" y="186.2">NMI</text>
<text x="107.7" y="191.3">INTR</text>
<text x="130.1" y="191.3">AD4</text>
<text x="130.1" y="188.8">AD3</text>
<text x="130.1" y="186.2">AD2</text>
<text x="176.3" y="186.2">D2</text>
<text x="176.3" y="188.8">D3</text>
<text x="176.3" y="191.3">D4</text>
<text x="187.1" y="191.3">Q4</text>
<text x="187.1" y="188.8">Q3</text>
<text x="187.1" y="186.2">Q2</text>
<text x="218.5" y="186.7">74HCT00</text>
<text x="237.5" y="186.7">74HCT00</text>
<text x="333.7" y="186.2">+5V</text>
<text x="51.3" y="196.4">F/~{C}</text>
<text x="60.3" y="196.5" transform="rotate(-90 60.3 196.5)">82C84</text>
<text x="63.4" y="196.4">X1</text>
<text x="107.7" y="196.4">~{INTA}</text>
<text x="130.1" y="196.4">AD6</text>
<text x="130.1" y="193.8">AD5</text>
<text x="176.3" y="193.8">D5</text>
<text x="176.3" y="196.4">D6</text>
<text x="183.5" y="196.9" transform="rotate(-90 183.5 196.9)">74HC573</text>
<text x="187.1" y="196.4">Q6</text>
<text x="187.1" y="193.8">Q5</text>
<text x="346" y="197.7">GND</text>
<text x="51.3" y="201.5">EFI</text>
<text x="59.1" y="202.9" transform="rotate(-90 59.1 202.9)">GND</text>
<text x="63.4" y="201.5">X2</text>
<text x="72.6" y="200.3">6MHz</text>
<text x="107.7" y="201.5">HLDA</text>
<text x="130.1" y="198.9">AD7</text>
<text x="176.3" y="198.9">D7</text>
<text x="187.1" y="198.9">Q7</text>
<text x="274" y="202.7">+5V</text>
<text x="307.9" y="200.2">74HC02</text>
<text x="325.6" y="201.5">RS</text>
<text x="333.4" y="202.5" transform="rotate(-90 333.4 202.5)">VDD</text>
<text x="335.9" y="201.4" transform="rotate(-90 335.9 201.4)">VO</text>
<text x="107.7" y="206.5">HOLD</text>
<text x="118.7" y="209.1">8088</text>
<text x="130.4" y="209.1">A10</text>
<text x="131.3" y="206.5">A9</text>
<text x="131.3" y="204">A8</text>
<text x="176.3" y="206.5">OE</text>
<text x="176.3" y="204">Load</text>
<text x="183.5" y="207.4" transform="rotate(-90 183.5 207.4)">GND</text>
<text x="229.5" y="205.3">+5V</text>
<text x="320.6" y="209.1">GND</text>
<text x="325.6" y="204">R/W</text>
<text x="325.6" y="206.5">E</text>
<text x="43.9" y="212.2">GND</text>
<text x="56.6" y="210.9">GND</text>
<text x="74.4" y="213.3">27p</text>
<text x="82" y="213.3">27p</text>
<text x="107.7" y="211.6">~{SSO}</text>
<text x="130.4" y="214.2">A12</text>
<text x="130.4" y="211.6">A11</text>
<text x="170.8" y="214.2">GND</text>
<text x="183.5" y="214.2">GND</text>
<text x="218.9" y="215.4">A2</text>
<text x="218.9" y="212.9">A1</text>
<text x="218.9" y="210.4">A0</text>
<text x="236" y="210.4">D0</text>
<text x="236" y="212.9">D1</text>
<text x="236" y="215.4">D2</text>
<text x="263.4" y="215.4">A2</text>
<text x="263.4" y="212.9">A1</text>
<text x="263.4" y="210.4">A0</text>
<text x="273.7" y="211.4" transform="rotate(-90 273.7 211.4)">VCC</text>
<text x="279.1" y="210.4">DQ0</text>
<text x="279.1" y="212.9">DQ1</text>
<text x="279.1" y="215.4">DQ2</text>
<text x="325.6" y="214.2">DB0</text>
<text x="69.3" y="219.8">GND</text>
<text x="76.9" y="219.8">GND</text>
<text x="107.7" y="216.7">~{TEST}</text>
<text x="107.7" y="221.8">MN/~{MX}</text>
<text x="130.4" y="219.2">A14</text>
<text x="130.4" y="216.7">A13</text>
<text x="130.4" y="221.8">A15</text>
<text x="183.8" y="219.2">+5V</text>
<text x="218.9" y="220.5">A4</text>
<text x="218.9" y="218">A3</text>
<text x="236" y="218">D3</text>
<text x="236" y="220.5">D4</text>
<text x="263.4" y="220.5">A4</text>
<text x="263.4" y="218">A3</text>
<text x="279.1" y="218">DQ3</text>
<text x="279.1" y="220.5">DQ4</text>
<text x="325.6" y="221.8">DB3</text>
<text x="325.6" y="216.7">DB1</text>
<text x="325.6" y="219.2">DB2</text>
<text x="333.4" y="219.2" transform="rotate(-90 333.4 219.2)">LCD 4x20</text>
<text x="338.6" y="221.8">K</text>
<text x="348.9" y="216.7">+5V</text>
<text x="127.7" y="226.9">A16/S3</text>
<text x="218.9" y="225.6">A6</text>
<text x="218.9" y="223.1">A5</text>
<text x="236" y="223.1">D5</text>
<text x="236" y="225.6">D6</text>
<text x="263.4" y="225.6">A6</text>
<text x="263.4" y="223.1">A5</text>
<text x="279.1" y="223.1">DQ5</text>
<text x="279.1" y="225.6">DQ6</text>
<text x="325.6" y="224.3">DB4</text>
<text x="325.6" y="226.9">DB5</text>
<text x="338.6" y="224.3">A</text>
<text x="346" y="226.9">GND</text>
<text x="96" y="231.3">GND</text>
<text x="127.7" y="231.9">A18/S5</text>
<text x="127.7" y="229.4">A17/S4</text>
<text x="176.3" y="229.4">D0</text>
<text x="176.3" y="231.9">D1</text>
<text x="183.5" y="231" transform="rotate(-90 183.5 231)">VCC</text>
<text x="187.1" y="231.9">Q1</text>
<text x="187.1" y="229.4">Q0</text>
<text x="218.9" y="233.2">A9</text>
<text x="218.9" y="230.7">A8</text>
<text x="218.9" y="228.1">A7</text>
<text x="236" y="228.1">D7</text>
<text x="263.4" y="233.2">A9</text>
<text x="263.4" y="230.7">A8</text>
<text x="263.4" y="228.1">A7</text>
<text x="268.7" y="231.9">HM628512</text>
<text x="279.1" y="228.1">DQ7</text>
<text x="325.6" y="229.4">DB6</text>
<text x="325.6" y="231.9">DB7</text>
<text x="333.4" y="233.3" transform="rotate(-90 333.4 233.3)">VSS</text>
<text x="127.7" y="234.5">A19/S6</text>
<text x="128.4" y="239.6">IO/~{M}</text>
<text x="176.3" y="234.5">D2</text>
<text x="176.3" y="237">D3</text>
<text x="176.3" y="239.6">D4</text>
<text x="187.1" y="239.6">Q4</text>
<text x="187.1" y="237">Q3</text>
<text x="187.1" y="234.5">Q2</text>
<text x="218.9" y="235.8">A10</text>
<text x="218.9" y="238.3">A11</text>
<text x="263.4" y="235.8">A10</text>
<text x="263.4" y="238.3">A11</text>
<text x="279.2" y="238.3">OE#</text>
<text x="279.3" y="235.8">CE#</text>
<text x="333.3" y="237">GND</text>
<text x="129.7" y="244.6">~{RD}</text>
<text x="130.7" y="242.1">WR</text>
<text x="176.3" y="242.1">D5</text>
<text x="176.3" y="244.6">D6</text>
<text x="183.5" y="245.2" transform="rotate(-90 183.5 245.2)">74HC573</text>
<text x="187.1" y="244.6">Q6</text>
<text x="187.1" y="242.1">Q5</text>
<text x="218.9" y="243.4">A13</text>
<text x="218.9" y="245.9">A14</text>
<text x="218.9" y="240.8">A12</text>
<text x="225.5" y="240.8">29C010</text>
<text x="263.4" y="243.4">A13</text>
<text x="263.4" y="245.9">A14</text>
<text x="263.4" y="240.8">A12</text>
<text x="278.9" y="240.8">WE#</text>
<text x="118.7" y="249.3" transform="rotate(-90 118.7 249.3)">GND</text>
<text x="123.8" y="249.3" transform="rotate(-90 123.8 249.3)">GND</text>
<text x="176.3" y="247.2">D7</text>
<text x="187.1" y="247.2">Q7</text>
<text x="218.9" y="251">A16</text>
<text x="218.9" y="248.5">A15</text>
<text x="263.4" y="251">A16</text>
<text x="263.4" y="248.5">A15</text>
<text x="176.3" y="254.8">OE</text>
<text x="176.3" y="252.3">Load</text>
<text x="183.5" y="255.7" transform="rotate(-90 183.5 255.7)">GND</text>
<text x="204.1" y="256.1">+5V</text>
<text x="218.9" y="256.1">NC</text>
<text x="218.9" y="253.5">NC</text>
<text x="263.4" y="256.1">A18</text>
<text x="263.4" y="253.5">A17</text>
<text x="273.7" y="257.5" transform="rotate(-90 273.7 257.5)">VSS</text>
<text x="116.3" y="259.2">GND GND</text>
<text x="218.9" y="261.2">PGM</text>
<text x="165.8" y="266.8">GND</text>
<text x="181" y="266.8">GND</text>
<text x="218.9" y="266.2">CE</text>
<text x="218.9" y="268.8">OE</text>
<text x="271.2" y="265.5">GND</text>
<text x="226.8" y="275.7">GND</text>
</g>
<g font-size="1.8">
<text x="238.8" y="125.5">D6</text>
<text x="238.8" y="123">D7</text>
<text x="238.8" y="128.1">D5</text>
<text x="238.8" y="130.6">D4</text>
<text x="254" y="130.6">A4</text>
<text x="238.8" y="133.2">D0</text>
<text x="238.8" y="135.7">D1</text>
<text x="254" y="135.7">A6</text>
<text x="254" y="133.2">A5</text>
<text x="238.8" y="140.8">D3</text>
<text x="238.8" y="138.2">D2</text>
<text x="254" y="148.4">A7</text>
<text x="149.5" y="167.8" transform="rotate(-90 149.5 167.8)">D7</text>
<text x="152.1" y="167.8" transform="rotate(-90 152.1 167.8)">D6</text>
<text x="154.6" y="167.8" transform="rotate(-90 154.6 167.8)">D5</text>
<text x="157.1" y="167.8" transform="rotate(-90 157.1 167.8)">D4</text>
<text x="159.7" y="167.8" transform="rotate(-90 159.7 167.8)">D3</text>
<text x="162.2" y="167.8" transform="rotate(-90 162.2 167.8)">D2</text>
<text x="164.8" y="167.8" transform="rotate(-90 164.8 167.8)">D1</text>
<text x="167.3" y="167.8" transform="rotate(-90 167.3 167.8)">D0</text>
<text x="196.8" y="185.2">A2</text>
<text x="196.8" y="182.7">A1</text>
<text x="196.8" y="180.2">A0</text>
<text x="196.8" y="187.8">A3</text>
<text x="196.8" y="190.3">A4</text>
<text x="205.7" y="191.6">A19</text>
<text x="196.8" y="192.9">A5</text>
<text x="196.8" y="195.4">A6</text>
<text x="196.8" y="197.9">A7</text>
<text x="138.4" y="203">A8</text>
<text x="256.5" y="200.5">A0</text>
<text x="138.4" y="205.6">A9</text>
<text x="138.4" y="208.1">A10</text>
<text x="205.7" y="209.4">A0</text>
<text x="256.5" y="209.4">A0</text>
<text x="287" y="209.4">D0</text>
<text x="138.4" y="210.6">A11</text>
<text x="138.4" y="213.2">A12</text>
<text x="138.4" y="215.7">A13</text>
<text x="205.7" y="211.9">A1</text>
<text x="205.7" y="214.5">A2</text>
<text x="243.8" y="211.9">D1</text>
<text x="256.5" y="211.9">A1</text>
<text x="256.5" y="214.5">A2</text>
<text x="287" y="211.9">D1</text>
<text x="287" y="214.5">D2</text>
<text x="294.6" y="213.2">D0</text>
<text x="294.6" y="215.7">D1</text>
<text x="135.5" y="220.9">39 A15</text>
<text x="138.4" y="218.3">A14</text>
<text x="205.7" y="219.5">A4</text>
<text x="205.7" y="217">A3</text>
<text x="256.5" y="217">A3</text>
<text x="256.5" y="219.5">A4</text>
<text x="287" y="219.5">D4</text>
<text x="287" y="217">D3</text>
<text x="294.6" y="218.3">D2</text>
<text x="294.6" y="220.8">D3</text>
<text x="205.7" y="222.1">A5</text>
<text x="205.7" y="227.2">A7</text>
<text x="205.7" y="224.6">A6</text>
<text x="256.5" y="224.6">A6</text>
<text x="256.5" y="227.2">A7</text>
<text x="256.5" y="222.1">A5</text>
<text x="287" y="222.1">D5</text>
<text x="287" y="224.6">D6</text>
<text x="287" y="227.2">D7</text>
<text x="294.6" y="225.9">D5</text>
<text x="294.6" y="223.3">D4</text>
<text x="205.7" y="232.2">A9</text>
<text x="205.7" y="229.7">A8</text>
<text x="256.5" y="232.2">A9</text>
<text x="256.5" y="229.7">A8</text>
<text x="294.6" y="231">D7</text>
<text x="294.6" y="228.4">D6</text>
<text x="196.8" y="238.6">A16</text>
<text x="205.7" y="237.3">A11</text>
<text x="205.7" y="239.9">A12</text>
<text x="205.7" y="234.8">A10</text>
<text x="256.5" y="234.8">A10</text>
<text x="256.5" y="239.9">A12</text>
<text x="256.5" y="237.3">A11</text>
<text x="196.8" y="243.7">A18</text>
<text x="196.8" y="241.1">A17</text>
<text x="205.7" y="244.9">A14</text>
<text x="205.7" y="242.4">A13</text>
<text x="256.5" y="244.9">A14</text>
<text x="256.5" y="242.4">A13</text>
<text x="196.8" y="246.2">A19</text>
<text x="205.7" y="247.5">A15</text>
<text x="205.7" y="250">A16</text>
<text x="256.5" y="250">A16</text>
<text x="256.5" y="247.5">A15</text>
<text x="256.5" y="255.1">A18</text>
<text x="256.5" y="252.6">A17</text>
</g>
<g font-size="1.8" fill="#000084">
<text x="170.2" y="162.4">D[0..7]</text>
<text x="170.2" y="168.7">A[0..19]</text>
</g>
<g font-size="1.8" fill="#008400">
<text x="243.8" y="209.4">D0</text>
<text x="243.8" y="214.5">D2</text>
<text x="243.8" y="217">D3</text>
<text x="243.8" y="219.5">D4</text>
<text x="243.8" y="224.6">D6</text>
<text x="243.8" y="227.2">D7</text>
<text x="243.8" y="222.1">D5</text>
</g>
</svg>
